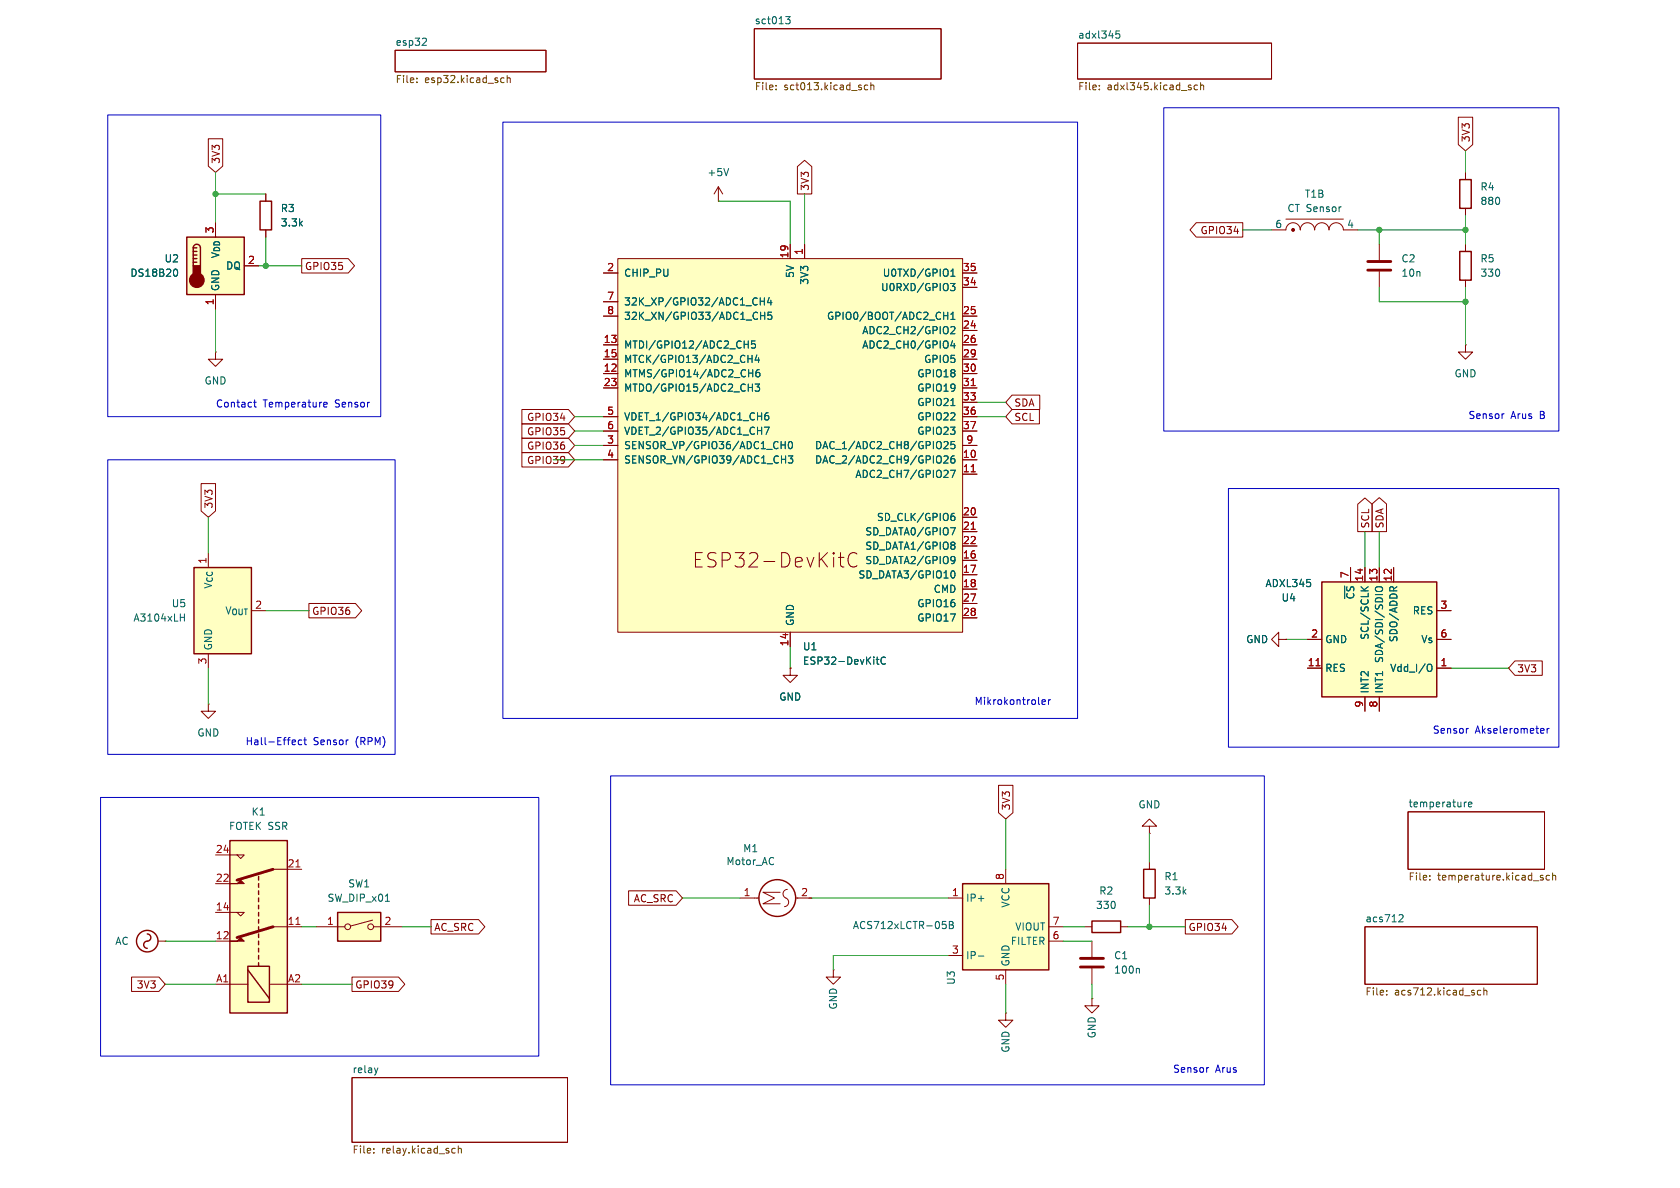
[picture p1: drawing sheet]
<svg xmlns="http://www.w3.org/2000/svg" width="297mm" height="210mm" viewBox="0 0 297 210" stroke-linecap="round" stroke-linejoin="round" font-family="sans-serif">
<path d="M69.8 8.9h26.7v3.8h-26.7zM133.3 5.1h33.1v8.9h-33.1zM190.5 7.6h34.3v6.4h-34.3zM248.9 143.5h24.1v10.2h-24.1zM241.3 163.8h30.5v10.2h-30.5zM62.2 190.5h38.1v11.4h-38.1z" fill="none" stroke="#840000" stroke-width=".18"/>
<path d="M75.2 6.7l.2 .3-.1 .3-.7 .7h.8M138.9 2.9h.8l-.4 .5 .3 .1 .1 .5-.3 .2h-.3M197.9 5.5h-.6v.6l.1-.1h.5l.1 .2-.1 .4-.2 .1-.4-.1M259.2 141.8h-.2M259.6 142.2l.6-.1-.1-.3h-.3l-.2 .2 .1 .6h.4M247.5 161.7h.4l.2 .3-.8 1h.8M66.8 188.8l-.3 .8" fill="none" stroke="#006464" stroke-width=".18"/>
<g fill="none" stroke="#725600" stroke-width=".18">
<path d="M73.7 14.5v.1M73.7 13.8v.1M88.6 14.5h.5M88.6 13.8h.5M89.7 13.9l.1-.1h.3l.1 .8M89.7 13.3v1.3M137.2 15.8v.1M137.2 15.1v.1M153.4 15.1l-.4-.1-.2 .3 .1 .5h.5M154 15.2l.1-.2 .3 .1 .1 .8M154 14.6v1.3M194.3 15.8v.1"/>
<path d="M194.3 15.1v.1M211.7 15.1l-.4-.1-.2 .3 .1 .5h.5M212.3 15.2l.1-.2 .3 .1 .1 .8M212.3 14.6v1.3M252.8 155.5v.1M252.8 154.8v.1M272.5 155.2h.3v.2l-.1 .2h-.3M272.5 154.7l.3 .1M273.9 154.8l-.3-.1-.3 .3 .2 .5h.4M274.5 154.9l.2-.2 .3 .1v.8M274.5 154.3v1.3M245.1 175.8v.1"/>
<path d="M245.1 175.1v.1M261.8 175.1h-.4l-.2 .2 .1 .5h.5M262.3 175.2l.2-.1h.3l.1 .8M262.3 174.6v1.3M66.1 203.7v.1M66.1 203.1v.1M80.1 203l.4 .1M80.5 203.8h-.4M81 203.1l.2-.1 .3 .1 .1 .7M81 202.6v1.2"/>
</g>
<path d="M33 41.9h10.2v10.2h-10.2z" fill="#ffffc2"/>
<g fill="none" stroke="#840000" stroke-width=".25">
<path d="M33 41.9h10.2v10.2h-10.2zM34.2 43.8a.64 .64 0 0 1 .6-.6 .64 .64 0 0 1 .6 .6v3.2M34.2 43.8v3.2M34.2 43.8h.6M34.2 44.5h.6M34.2 45.1h.6M34.2 45.7h.6M34.2 46.4h.6M26 165.1a.67 .67 0 0 1 .7 .8 .67 .67 0 0 1-.9 .5 .63 .63 0 0 0-.4 .7 .63 .63 0 0 0 .6 .5"/>
<circle cx="26" cy="166.4" r="1.9"/>
</g>
<g fill="#840000" stroke="#840000" stroke-width=".25">
<path d="M34.2 47h1.2v1.9h-1.2z"/>
<circle cx="34.8" cy="49.5" r="1.27"/>
</g>
<path d="M38.1 52.1v2.5M43.2 47h2.5M38.1 62.2v1.3h1.3l-1.3 1.3-1.3-1.3h1.3M38.1 62.2h.1M27.9 166.4h1.3M29.2 166.4h.1" fill="none" stroke="#840000" stroke-width=".18"/>
<path d="M31 47.6a.68 .68 0 0 1 .4 .6 .68 .68 0 0 1-.4 .6" fill="none" stroke="#006464" stroke-width=".18"/>
<path d="M59.7 161.3h7.6v5.1h-7.6z" fill="#ffffc2"/>
<g fill="none" stroke="#840000" stroke-width=".18">
<path d="M227.3 38.7h10.2M224.8 40.6h2.5a1.27 1.27 0 0 1 1.3-1.2 1.27 1.27 0 0 1 1.3 1.2 1.27 1.27 0 0 1 1.2-1.2 1.27 1.27 0 0 1 1.3 1.2 1.27 1.27 0 0 1 1.3-1.2 1.27 1.27 0 0 1 1.2 1.2 1.27 1.27 0 0 1 1.3-1.2 1.27 1.27 0 0 1 1.3 1.2h2.5M139.7 118.1v1.3h1.3l-1.3 1.3-1.3-1.3h1.3M139.7 118.1h.1M130.8 158.8h3.4M137.9 157.7h-3l2 1.1-2 1h3M139.2 157.2a.84 .84 0 0 0-.8 .8 .84 .84 0 0 0 .8 .9 .79 .79 0 0 1 .2 .8 .79 .79 0 0 1-.7 .6M140.7 158.8h2.8M55.9 163.8h5.1M65.9 162.7l-3.9 1M66 163.8h5.1"/>
<circle cx="61.5" cy="163.8" r=".51"/>
<circle cx="65.5" cy="163.8" r=".51"/>
</g>
<g fill="none" stroke="#840000" stroke-width=".25">
<path d="M59.7 161.3h7.6v5.1h-7.6z"/>
<circle cx="137.4" cy="158.7" r="3.3"/>
</g>
<path d="M68.1 159.3h.8" fill="none" stroke="#006464" stroke-width=".18"/>
<circle cx="228.6" cy="40.6" r=".25" fill="#840000" stroke="#840000" stroke-width=".18"/>
<path d="M233.7 102.9h20.3v20.3h-20.3z" fill="#ffffc2"/>
<path d="M233.7 102.9h20.3v20.3h-20.3z" fill="none" stroke="#840000" stroke-width=".25"/>
<g fill="none" stroke="#840000" stroke-width=".18">
<path d="M226.1 113v-1.2l-1.3 1.2 1.3 1.3v-1.3h1.2M227.3 113h.1M231.1 113h2.6M231.1 118.1h2.6M238.8 100.3v2.6M241.3 100.3v2.6M243.8 100.3v2.6M246.4 100.3v2.6M254 108h2.5M254 113h2.5M254 118.1h2.5M241.3 123.2v2.5"/>
<path d="M243.8 123.2v2.5"/>
</g>
<path d="M240.6 103.7l.7 .7M241.9 103.7l-.7 .6M243.2 103.9a.81 .81 0 0 1 1.2 .1 .43 .43 0 0 1-.4 .6h-.4a.42 .42 0 0 1-.4-.3 .42 .42 0 0 1 0-.4zM245.8 103.8h.4M247 103.7l-.6 .4M252.6 117.4a.43 .43 0 0 1 .5 .4v.5a.43 .43 0 0 1-.5 .4" fill="none" stroke="#006464" stroke-width=".18"/>
<path d="M232.7 117.7h.7" fill="none" stroke="#a90000" stroke-width=".18"/>
<path d="M40.6 148.6h10.2v30.5h-10.2z" fill="#ffffc2"/>
<g fill="none" stroke="#840000" stroke-width=".25">
<path d="M40.6 148.6h10.2v30.5h-10.2zM45.7 154.9v.7M45.7 156.2v.6M45.7 157.5v.6M45.7 158.8v.6M43.8 170.8h3.8v6.4h-3.8zM43.8 171.5l3.8 5M45.7 160v.7M45.7 161.3v.6M45.7 162.6v.6M45.7 163.8v.7M45.7 165.1v.6"/>
<path d="M45.7 166.4v.6M45.7 167.6v.7M45.7 168.9v.6M45.7 170.2v.6"/>
</g>
<path d="M243.8 43.2v2.8M243.8 48v2.8M259.1 61v1.2h1.2l-1.2 1.3-1.3-1.3h1.3M259.1 61h.1M38.1 151.1h5.1l-.7 .7-.6-.7M38.1 156.2h2.5M48.3 153.7h5M38.1 161.3h5.1l-.7 .6-.6-.6M38.1 174h5.7M38.1 166.4h2.5M47.6 174h3.2M48.3 163.8h5" fill="none" stroke="#840000" stroke-width=".18"/>
<g fill="#840000" stroke="#840000" stroke-width=".18">
<path d="M40.6 166.4h1.3l.6-.7 .7 .7z"/>
<path d="M40.6 156.2h1.3l.6-.6 .7 .6z"/>
</g>
<path d="M241.8 46.2h4.1M241.8 47.8h4.1M48.3 153.7l-6.4 1.9M48.3 163.8l-6.4 1.9" fill="none" stroke="#840000" stroke-width=".51"/>
<path d="M52.3 153.3h.7M52.3 163.4h.7" fill="none" stroke="#a90000" stroke-width=".18"/>
<path d="M170.2 156.2h15.2v15.3h-15.2z" fill="#ffffc2"/>
<path d="M170.2 156.2h15.2v15.3h-15.2z" fill="none" stroke="#840000" stroke-width=".25"/>
<path d="M167.6 158.8h2.6M177.8 153.7v2.5M167.6 168.9h2.6M177.8 171.5v2.5M185.4 163.8h2.6M185.4 166.4h2.6" fill="none" stroke="#840000" stroke-width=".18"/>
<path d="M166.6 162.9h.6M167 163.4l.3 .2v.3l-.3 .3M167.8 162.9h.5l.2 .2-.2 .4 .2 .1 .1 .3-.3 .3h-.5zM167.8 163.5h.5M173 169h.9" fill="none" stroke="#006464" stroke-width=".18"/>
<path d="M109.2 45.7h61v66.1h-61z" fill="#ffffc2"/>
<g fill="none" stroke="#840000" stroke-width=".18">
<path d="M47 34.3v1.3M127 35.6h.1M127 33l-.8 1.3M127 33l.8 1.3M127 33v2.6M47 40.6v1.3M106.7 48.3h2.5M106.7 53.3h2.5M106.7 55.9h2.5M109.2 45.7h61v66.1h-61zM139.7 43.2v2.5M142.2 43.2v2.5"/>
<path d="M170.2 48.3h2.5M170.2 55.9h2.5M170.2 50.8h2.5M170.2 58.4h2.5M106.7 61h2.5M106.7 63.5h2.5M106.7 66h2.5M106.7 68.6h2.5M106.7 73.7h2.5M106.7 76.2h2.5M106.7 78.7h2.5M170.2 61h2.5"/>
<path d="M170.2 63.5h2.5M170.2 66h2.5M170.2 68.6h2.5M170.2 73.7h2.5M170.2 76.2h2.5M170.2 78.7h2.5M170.2 71.1h2.5M106.7 81.3h2.5M148.2 98.5h1M148.6 99.9l.1 .2 .5 .1M151.5 97.9a.95 .95 0 0 0-1.1-.1 .95 .95 0 0 0-.5 1 1.08 1.08 0 0 0 .3 1.1 1.08 1.08 0 0 0 1.2 .2l.1-.1M170.2 81.3h2.5"/>
<path d="M170.2 83.8h2.5M170.2 91.4h2.5M170.2 94h2.5M170.2 96.5h2.5M170.2 99.1h2.5M139.7 111.8v2.5M170.2 101.6h2.5M170.2 104.1h2.5M170.2 106.7h2.5M170.2 109.2h2.5M36.8 124.5v1.2h1.3l-1.3 1.3-1.2-1.3h1.2M36.8 124.5h.1"/>
<path d="M203.2 146.1h1.3l-1.3-1.3-1.3 1.3h1.3v1.2M203.2 147.3h.1M203.2 152.4v1.3M203.2 158.8v1.2M147.3 171.5v1.2h1.3l-1.3 1.3-1.3-1.3h1.3M147.3 171.5h.1M177.8 179.1v1.2h1.3l-1.3 1.3-1.3-1.3h1.3M177.8 179.1h.1M191.8 163.8h1.2M193 176.5v1.3h1.3l-1.3 1.3-1.2-1.3h1.2M193 176.5h.1M193 166.4v2.8"/>
<path d="M193 171.2v2.8M198.1 163.8h1.3"/>
</g>
<g fill="none" stroke="#006464" stroke-width=".18">
<path d="M128.8 29.8l-.4 1.3M134.4 52.6v1.3M134.4 53.3h.7M134.5 55.2v1.3M134.5 55.8h.7M135.1 52.6v1.3M135.2 55.2v1.3M136 52.6l-.3 .9h.8M136.3 53.1v.8M136.4 55.2h-.6l-.1 .6 .2-.1h.4l.2 .2-.1 .4-.2 .2-.5-.2M166.8 55.8h.8M167.6 55.2v1.3"/>
<path d="M168 50.1h.8l-.4 .5 .4 .1v.6l-.2 .1-.5-.1M168.1 56.5h.7M168.1 48.8h.7M168.1 47.9l.4-.3v1.2M168.1 55.6l.4-.4v1.3M168.1 57.9l.5-.2 .2 .4-.8 .9h.8M131.6 60.9h.7M132.2 63.4h.8M132.3 60.3v1.2M132.3 68.5h.7M132.3 66h.8M133 62.8v1.3"/>
<path d="M133 67.9v1.3M133.1 65.3v1.3M133.5 60.3h-.6l-.1 .6 .2-.1h.4l.2 .2-.1 .4-.2 .1-.5-.1M133.5 67.9h.8l-.4 .5 .3 .1v.5l-.2 .2-.5-.2M133.8 62.7l-.3 1h.8M133.9 73.6h.7M133.9 76.1h.7M134.1 63.2v.9M134.2 65.3l-.3 .1a.86 .86 0 0 0 0 1.2l.4-.1v-.4l-.2-.3-.4 .1-.1 .2M134.6 73v1.2M134.6 75.5v1.3M135.1 75.5h.9l-.6 1.3"/>
<path d="M135.8 73h-.4a.86 .86 0 0 0 0 1.2l.5-.1v-.4l-.2-.2h-.3l-.2 .2M138.1 78.7h.7M138.8 78v1.3M139.5 78.2l.2-.2a.68 .68 0 0 1 .4 .7 .68 .68 0 0 1-.4 .6l-.2-.1-.1-.4zM166.9 78.2l.5-.2 .2 .4-.8 .9h.8M168.1 71.7h.7M168.4 60.2l-.3 .9h.8M168.7 60.7v.8M168.8 78h-.6l-.1 .7 .2-.2 .4 .1 .1 .2v.4l-.2 .1-.5-.1M138.2 81.2h.7M138.9 80.6v1.3M139.4 80.6h.8l-.5 .5 .4 .1v.5l-.2 .2-.5-.2"/>
<path d="M166.9 80.7l.5-.1 .2 .4-.8 .9h.8M168 83.1h.9l-.6 1.3M168 93.3h.9l-.6 1.3M168.2 91.3l.4-.1 .2 .3-.1 .5h-.5M168.3 95.8h.3l.2 .3-.2 .3M168.3 98.4l.5 .1a.84 .84 0 0 1-.3 1.1M168.3 96.4h.3M168.6 96.4l.2 .2v.3l-.1 .1-.4 .1M168.7 80.6l-.4 .1a.86 .86 0 0 0 0 1.2l.5-.2v-.4l-.2-.2h-.4l-.1 .2M168.7 90.7l-.4 .1-.1 .3M168.8 98.9l-.2 .3h-.3M154.9 116.6h.5"/>
<path d="M155.1 116.1v1.1l.3 .2M156.5 116.3a.6 .6 0 0 0-.8 .4 .6 .6 0 0 0 .6 .7l.2-.1M168.2 101l.2-.1a.68 .68 0 0 1 .4 .6 .68 .68 0 0 1-.4 .7l-.2-.1M201.3 171.2l.1 .2v.6"/>
</g>
<path d="M171.7 68.2h.7M171.7 83.4h.7M171.7 93.6h.7" fill="none" stroke="#a90000" stroke-width=".18"/>
<path d="M191 169.4h4.1M191 170.9h4.1" fill="none" stroke="#840000" stroke-width=".51"/>
<path d="M46 35.6h2v5h-2zM202.2 153.7h2v5.1h-2zM193 162.8h5.1v2h-5.1z" fill="none" stroke="#840000" stroke-width=".25"/>
<path d="M34.3 100.3h10.1v15.3h-10.1z" fill="#ffffc2"/>
<path d="M258.1 31.8h2v5h-2zM258.1 44.5h2v5h-2zM34.3 100.3h10.1v15.3h-10.1z" fill="none" stroke="#840000" stroke-width=".25"/>
<g fill="none" stroke="#840000" stroke-width=".18">
<path d="M36.8 24.5h2.6v4.9l-1.3 1.1-1.3-1.1zM47 34.3v1.3M141 29.4l1.2-1.1 1.3 1.1v4.9h-2.5zM211.5 39.4h8.2v2.5h-8.2l-1.1-1.3zM257.8 20.7h2.6v4.9l-1.3 1.1-1.3-1.1zM259.1 30.5v1.3M259.1 36.8v1.3M38.1 52.1v2.5M43.2 47h2.5M47 40.6v1.3M53.3 45.7h8.3l1.1 1.3-1.1 1.3h-8.3zM106.7 48.3h2.5"/>
<path d="M106.7 53.3h2.5M106.7 55.9h2.5M139.7 43.2v2.5M142.2 43.2v2.5M170.2 48.3h2.5M170.2 55.9h2.5M170.2 50.8h2.5M170.2 58.4h2.5M259.1 43.2v1.3M259.1 49.5v1.3M92.3 72.4h8.2l1.1 1.3-1.1 1.2h-8.2zM92.3 77.5h8.2l1.1 1.2-1.1 1.3h-8.2z"/>
<path d="M92.3 74.9h8.2l1.1 1.3-1.1 1.3h-8.2zM106.7 61h2.5M106.7 63.5h2.5M106.7 66h2.5M106.7 68.6h2.5M106.7 73.7h2.5M106.7 76.2h2.5M106.7 78.7h2.5M170.2 61h2.5M170.2 63.5h2.5M170.2 66h2.5M170.2 68.6h2.5"/>
<path d="M170.2 73.7h2.5M170.2 76.2h2.5M170.2 78.7h2.5M170.2 71.1h2.5M178.9 72.4h4.9v2.5h-4.9l-1.1-1.2zM178.9 69.8h4.9v2.6h-4.9l-1.1-1.3zM35.6 85.5h2.5v4.8l-1.3 1.1-1.2-1.1zM92.3 80h8.2l1.1 1.3-1.1 1.3h-8.2zM106.7 81.3h2.5M170.2 81.3h2.5M170.2 83.8h2.5M170.2 91.4h2.5"/>
<path d="M170.2 94h2.5M170.2 96.5h2.5M170.2 99.1h2.5M240 89.1l1.3-1.1 1.3 1.1v4.9h-2.6zM242.6 89.1l1.2-1.1 1.3 1.1v4.9h-2.5zM36.8 115.6v2.5M54.6 106.7h8.2l1.1 1.3-1.1 1.2h-8.2zM139.7 118.1h.1M139.7 111.8v2.5M170.2 101.6h2.5M170.2 104.1h2.5M170.2 106.7h2.5"/>
<path d="M170.2 109.2h2.5M227.3 113h.1M231.1 113h2.6M231.1 118.1h2.6M238.8 100.3v2.6M241.3 100.3v2.6M243.8 100.3v2.6M246.4 100.3v2.6M254 108h2.5M254 113h2.5M254 118.1h2.5M267.8 116.8h4.9v2.6h-4.9l-1.1-1.3z"/>
<path d="M176.5 138.8h2.6v4.9l-1.3 1.1-1.3-1.1zM241.3 123.2v2.5M243.8 123.2v2.5M111.1 157.5h8.4l1.1 1.3-1.1 1.2h-8.4zM23.3 172.7h4.8l1.1 1.3-1.1 1.3h-4.8zM62.2 172.7h8.3l1.1 1.3-1.1 1.3h-8.3zM76.2 162.6h8.4l1.1 1.2-1.1 1.3h-8.4zM209.5 162.6h8.3l1.1 1.2-1.1 1.3h-8.3z"/>
</g>
<g fill="none" stroke="#006464" stroke-width=".18">
<path d="M31 47.6a.68 .68 0 0 1 .4 .6 .68 .68 0 0 1-.4 .6M134.4 52.6v1.3M134.4 53.3h.7M134.5 55.2v1.3M134.5 55.8h.7M135.1 52.6v1.3M135.2 55.2v1.3M136 52.6l-.3 .9h.8M136.3 53.1v.8M136.4 55.2h-.6l-.1 .6 .2-.1h.4l.2 .2-.1 .4-.2 .2-.5-.2M166.8 55.8h.8M167.6 55.2v1.3"/>
<path d="M168 50.1h.8l-.4 .5 .4 .1v.6l-.2 .1-.5-.1M168.1 48.8h.7M168.1 56.5h.7M168.1 47.9l.4-.3v1.2M168.1 55.6l.4-.4v1.3M168.1 57.9l.5-.2 .2 .4-.8 .9h.8M131.6 60.9h.7M132.2 63.4h.8M132.3 60.3v1.2M132.3 68.5h.7M132.3 66h.8M133 62.8v1.3"/>
<path d="M133 67.9v1.3M133.1 65.3v1.3M133.5 60.3h-.6l-.1 .6 .2-.1h.4l.2 .2-.1 .4-.2 .1-.5-.1M133.5 67.9h.8l-.4 .5 .3 .1v.5l-.2 .2-.5-.2M133.8 62.7l-.3 1h.8M133.9 73.6h.7M133.9 76.1h.7M134.1 63.2v.9M134.2 65.3l-.3 .1a.86 .86 0 0 0 0 1.2l.4-.1v-.4l-.2-.3-.4 .1-.1 .2M134.6 73v1.2M134.6 75.5v1.3M135.1 75.5h.9l-.6 1.3"/>
<path d="M135.8 73h-.4a.86 .86 0 0 0 0 1.2l.5-.1v-.4l-.2-.2h-.3l-.2 .2M138.1 78.7h.7M138.8 78v1.3M139.5 78.2l.2-.2a.68 .68 0 0 1 .4 .7 .68 .68 0 0 1-.4 .6l-.2-.1-.1-.4zM166.9 78.2l.5-.2 .2 .4-.8 .9h.8M168.1 71.7h.7M168.4 60.2l-.3 .9h.8M168.7 60.7v.8M168.8 78h-.6l-.1 .7 .2-.2 .4 .1 .1 .2v.4l-.2 .1-.5-.1M138.2 81.2h.7M138.9 80.6v1.3M139.4 80.6h.8l-.5 .5 .4 .1v.5l-.2 .2-.5-.2"/>
<path d="M166.9 80.7l.5-.1 .2 .4-.8 .9h.8M168 83.1h.9l-.6 1.3M168 93.3h.9l-.6 1.3M168.2 91.3l.4-.1 .2 .3-.1 .5h-.5M168.3 95.8h.3l.2 .3-.2 .3M168.3 98.4l.5 .1a.84 .84 0 0 1-.3 1.1M168.3 96.4h.3M168.6 96.4l.2 .2v.3l-.1 .1-.4 .1M168.7 80.6l-.4 .1a.86 .86 0 0 0 0 1.2l.5-.2v-.4l-.2-.2h-.4l-.1 .2M168.7 90.7l-.4 .1-.1 .3M168.8 98.9l-.2 .3h-.3M31.9 109.1h.7"/>
<path d="M32.6 108.5v1.3M154.9 116.6h.5M155.1 116.1v1.1l.3 .2M156.5 116.3a.6 .6 0 0 0-.8 .4 .6 .6 0 0 0 .6 .7l.2-.1M168.2 101l.2-.1a.68 .68 0 0 1 .4 .6 .68 .68 0 0 1-.4 .7l-.2-.1M240.6 103.7l.7 .7M241.9 103.7l-.7 .6M243.2 103.9a.81 .81 0 0 1 1.2 .1 .43 .43 0 0 1-.4 .6h-.4a.42 .42 0 0 1-.4-.3 .42 .42 0 0 1 0-.4zM245.8 103.8h.4M247 103.7l-.6 .4M252.6 117.4a.43 .43 0 0 1 .5 .4v.5a.43 .43 0 0 1-.5 .4"/>
</g>
<g fill="none" stroke="#009600" stroke-width=".18">
<path d="M38.1 30.5v8.9M38.1 34.3h8.9M127 35.6h12.7v7.6M142.2 34.3v8.9M259.1 26.7v3.8M259.1 38.1v5.1M38.1 54.6v7.6M45.7 47h7.6M47 41.9v5.1M219.7 40.6h5.1M240 40.6h19.1M243.8 40.6v2.6"/>
<path d="M243.8 50.8v2.5h15.3M259.1 50.8v10.2M101.6 73.7h5.1M101.6 78.7h5.1M101.6 76.2h5.1M172.7 71.1h5.1M172.7 73.7h5.1M36.8 91.4v6.4M97.8 81.3h8.9M241.3 94v6.3M243.8 94v6.3M36.8 118.1v6.4"/>
<path d="M47 108h7.6M139.7 114.3v3.8M227.3 113h3.8M256.5 118.1h10.2M120.6 158.8h10.2M143.5 158.8h24.1M177.8 144.8v8.9M203.2 147.3v5.1M29.2 166.4h8.9M29.2 174h8.9M53.3 163.8h2.6M53.3 174h8.9"/>
<path d="M71.1 163.8h5.1M167.6 168.9h-20.3v2.6M177.8 174v5.1M188 163.8h3.8M188 166.4h5M193 174v2.5M199.4 163.8h10.1M203.2 160v3.8"/>
</g>
<g fill="none" stroke="#0000c2" stroke-width=".18">
<path d="M205.7 19.1h69.9v57.1h-69.9zM19 20.3h48.3v53.4h-48.3zM88.9 21.6h101.6v105.4h-101.6zM44.8 71.1h.5M45 70.7v1.1l.3 .2M57.2 71.5l.6-.1v-.2l-.4-.1-.2 .2 .1 .6h.5M265.9 73.1l-.2 .1M19 81.3h50.8v52.1h-50.8zM217.2 86.4h58.4v45.7h-58.4zM51.8 130.8l.4 .1 .1 .2-.7 .1M52.2 131.6h-.4M53.3 130.9l-.3-.1-.3 .2 .2 .6h.4"/>
<path d="M53.7 130.8h.5M53.9 130.4v1.1l.3 .1M107.9 137.2h115.6v54.6h-115.6zM184.2 124.1l.6-.1v-.3h-.4l-.2 .2 .1 .6h.5M185.4 123.7v.8M185.7 123.7l-.3 .2M259.6 128.8h-.2M272.8 128.8l.2 .3-.6 .1M272.9 129.6h-.1M273.5 128.8v.8M273.9 128.8l-.4 .2M17.8 141h77.4v45.7h-77.4z"/>
<path d="M213.7 188.7l-.3 .1"/>
</g>
<path d="M171.7 68.2h.7M171.7 83.4h.7M171.7 93.6h.7M232.7 117.7h.7" fill="none" stroke="#a90000" stroke-width=".18"/>
<g fill="#009600" stroke="#009600" stroke-width=".18">
<circle cx="47" cy="47" r=".46"/>
<circle cx="38.1" cy="34.3" r=".46"/>
<circle cx="259.1" cy="40.6" r=".46"/>
<circle cx="259.1" cy="53.3" r=".46"/>
<circle cx="243.8" cy="40.6" r=".46"/>
<circle cx="203.2" cy="163.8" r=".46"/>
</g>
<text font-size="3.5" fill="#840000" x="122.4" y="100.6">ESP32-DevKitC</text>
<g font-size="1.8" fill="#006464">
<text x="133.3" y="4.4">sct013</text>
<text x="69.8" y="8.2">esp32</text>
<text x="190.5" y="6.9">adxl345</text>
<text x="125" y="31.3">+5V</text>
<text x="230.6" y="35.2">T1B</text>
<text x="261.6" y="33.9">R4</text>
<text x="49.5" y="37.7">R3</text>
<text x="49.5" y="40.2">3.3k</text>
<text x="225.4" y="40.4">6</text>
<text x="227.5" y="37.7">CT Sensor</text>
<text x="238.1" y="40.4">4</text>
<text x="261.6" y="36.4">880</text>
<text x="29" y="46.6">U2</text>
<text x="39" y="45.8" transform="rotate(-90 39 45.8)">V_{DD}</text>
<text x="39.9" y="47.9">DQ</text>
<text x="247.7" y="46.6">C2</text>
<text x="261.6" y="46.6">R5</text>
<text x="22.9" y="49.1">DS18B20</text>
<text x="39" y="51.6" transform="rotate(-90 39 51.6)">GND</text>
<text x="110.2" y="49.1">CHIP_PU</text>
<text x="140.6" y="49.2" transform="rotate(-90 140.6 49.2)">5V</text>
<text x="143.1" y="50.4" transform="rotate(-90 143.1 50.4)">3V3</text>
<text x="155.7" y="51.7">U0RXD/GPIO3</text>
<text x="156" y="49.1">U0TXD/GPIO1</text>
<text x="247.7" y="49.1">10n</text>
<text x="261.6" y="49.1">330</text>
<text x="110.2" y="54.2">32K_XP/GPIO32/ADC1_CH4</text>
<text x="110.2" y="56.7">32K_XN/GPIO33/ADC1_CH5</text>
<text x="146.1" y="56.7">GPIO0/BOOT/ADC2_CH1</text>
<text x="152.3" y="59.3">ADC2_CH2/GPIO2</text>
<text x="110.2" y="61.8">MTDI/GPIO12/ADC2_CH5</text>
<text x="110.2" y="64.4">MTCK/GPIO13/ADC2_CH4</text>
<text x="152.3" y="61.8">ADC2_CH0/GPIO4</text>
<text x="163.3" y="64.4">GPIO5</text>
<text x="36.1" y="68.2">GND</text>
<text x="110.2" y="66.9">MTMS/GPIO14/ADC2_CH6</text>
<text x="110.2" y="69.4">MTDO/GPIO15/ADC2_CH3</text>
<text x="162.1" y="66.9">GPIO18</text>
<text x="162.1" y="69.4">GPIO19</text>
<text x="162.1" y="72">GPIO21</text>
<text x="257" y="66.9">GND</text>
<text x="110.2" y="74.5">VDET_1/GPIO34/ADC1_CH6</text>
<text x="110.2" y="77.1">VDET_2/GPIO35/ADC1_CH7</text>
<text x="162.1" y="74.5">GPIO22</text>
<text x="162.1" y="77.1">GPIO23</text>
<text x="110.2" y="79.6">SENSOR_VP/GPIO36/ADC1_CH0</text>
<text x="110.2" y="82.1">SENSOR_VN/GPIO39/ADC1_CH3</text>
<text x="144" y="79.6">DAC_1/ADC2_CH8/GPIO25</text>
<text x="144" y="82.1">DAC_2/ADC2_CH9/GPIO26</text>
<text x="151.1" y="84.7">ADC2_CH7/GPIO27</text>
<text x="152.9" y="94.8">SD_DATA0/GPIO7</text>
<text x="154.9" y="92.3">SD_CLK/GPIO6</text>
<text x="152.9" y="97.4">SD_DATA1/GPIO8</text>
<text x="152.9" y="99.9">SD_DATA2/GPIO9</text>
<text x="30.3" y="107.5">U5</text>
<text x="37.7" y="104.2" transform="rotate(-90 37.7 104.2)">V_{CC}</text>
<text x="151.7" y="102.5">SD_DATA3/GPIO10</text>
<text x="162.1" y="107.5">GPIO16</text>
<text x="165" y="105">CMD</text>
<text x="223.6" y="104">ADXL345</text>
<text x="226.5" y="106.5">U4</text>
<text x="239.6" y="106.1" transform="rotate(-90 239.6 106.1)">~{CS}</text>
<text x="23.5" y="110.1">A3104xLH</text>
<text x="39.7" y="108.8">V_{OUT}</text>
<text x="140.6" y="110.7" transform="rotate(-90 140.6 110.7)">GND</text>
<text x="162.1" y="110.1">GPIO17</text>
<text x="220.2" y="113.9">GND</text>
<text x="234.2" y="113.9">GND</text>
<text x="242.2" y="113.2" transform="rotate(-90 242.2 113.2)">SCL/SCLK</text>
<text x="247.2" y="113.6" transform="rotate(-90 247.2 113.6)">SDO/ADDR</text>
<text x="249.7" y="108.8">RES</text>
<text x="251.2" y="113.9">Vs</text>
<text x="37.7" y="115.1" transform="rotate(-90 37.7 115.1)">GND</text>
<text x="141.9" y="115.2">U1</text>
<text x="141.9" y="117.7">ESP32-DevKitC</text>
<text x="234.2" y="119">RES</text>
<text x="244.7" y="117.3" transform="rotate(-90 244.7 117.3)">SDA/SDI/SDIO</text>
<text x="245.7" y="119">Vdd_I/O</text>
<text x="137.7" y="124.1">GND</text>
<text x="242.2" y="122.7" transform="rotate(-90 242.2 122.7)">INT2</text>
<text x="244.7" y="122.7" transform="rotate(-90 244.7 122.7)">INT1</text>
<text x="34.8" y="130.4">GND</text>
<text x="201.2" y="143.1">GND</text>
<text x="248.9" y="142.8">temperature</text>
<text x="40.4" y="146.9">FOTEK SSR</text>
<text x="44.4" y="144.4">K1</text>
<text x="128.3" y="153.1">Motor_AC</text>
<text x="131.3" y="150.9">M1</text>
<text x="205.7" y="155.8">R1</text>
<text x="57.8" y="159.6">SW_DIP_x01</text>
<text x="61.5" y="157.1">SW1</text>
<text x="170.7" y="159.6">IP+</text>
<text x="178.7" y="160.5" transform="rotate(-90 178.7 160.5)">VCC</text>
<text x="193.7" y="160.9">330</text>
<text x="194.2" y="158.3">R2</text>
<text x="205.7" y="158.3">3.3k</text>
<text x="20.3" y="167.2">AC</text>
<text x="150.7" y="164.4">ACS712xLCTR-05B</text>
<text x="178.6" y="167.2">FILTER</text>
<text x="179.4" y="164.7">VIOUT</text>
<text x="241.3" y="163.1">acs712</text>
<text x="170.7" y="169.8">IP-</text>
<text x="178.7" y="170.9" transform="rotate(-90 178.7 170.9)">GND</text>
<text x="196.9" y="169.8">C1</text>
<text x="196.9" y="172.3">100n</text>
<text x="148.2" y="178.6" transform="rotate(-90 148.2 178.6)">GND</text>
<text x="169" y="174.2" transform="rotate(-90 169 174.2)">U3</text>
<text x="193.9" y="183.6" transform="rotate(-90 193.9 183.6)">GND</text>
<text x="62.2" y="189.8">relay</text>
<text x="178.7" y="186.2" transform="rotate(-90 178.7 186.2)">GND</text>
</g>
<g font-size="1.8" fill="#725600">
<text x="69.8" y="15">File:</text>
<text x="75.1" y="15">esp32.kicad_sch</text>
<text x="133.3" y="16.3">File:</text>
<text x="138.6" y="16.3">sct013.kicad_sch</text>
<text x="190.5" y="16.3">File:</text>
<text x="195.7" y="16.3">adxl345.kicad_sch</text>
<text x="248.9" y="156">File:</text>
<text x="254.1" y="156">temperature.kicad_sch</text>
<text x="241.3" y="176.3">File:</text>
<text x="246.5" y="176.3">acs712.kicad_sch</text>
<text x="62.2" y="204.2">File:</text>
<text x="67.5" y="204.2">relay.kicad_sch</text>
</g>
<g font-size="1.8" fill="#840000">
<text x="39.1" y="29.1" transform="rotate(-90 39.1 29.1)">3V3</text>
<text x="260" y="25.2" transform="rotate(-90 260 25.2)">3V3</text>
<text x="143.2" y="33.8" transform="rotate(-90 143.2 33.8)">3V3</text>
<text x="212.1" y="41.6">GPIO34</text>
<text x="53.8" y="47.9">GPIO35</text>
<text x="93.1" y="74.6">GPIO34</text>
<text x="93.1" y="77.2">GPIO35</text>
<text x="179.2" y="74.6">SCL</text>
<text x="179.2" y="72.1">SDA</text>
<text x="93.1" y="79.7">GPIO36</text>
<text x="93.1" y="82.2">GPIO39</text>
<text x="37.8" y="90" transform="rotate(-90 37.8 90)">3V3</text>
<text x="242.3" y="93.5" transform="rotate(-90 242.3 93.5)">SCL</text>
<text x="244.8" y="93.5" transform="rotate(-90 244.8 93.5)">SDA</text>
<text x="55.1" y="108.9">GPIO36</text>
<text x="268.1" y="119.1">3V3</text>
<text x="178.8" y="143.4" transform="rotate(-90 178.8 143.4)">3V3</text>
<text x="111.9" y="159.7">AC_SRC</text>
<text x="76.7" y="164.8">AC_SRC</text>
<text x="210" y="164.8">GPIO34</text>
<text x="24.1" y="174.9">3V3</text>
<text x="62.7" y="174.9">GPIO39</text>
</g>
<g font-size="1.8" fill="#a90000">
<text x="37.8" y="41.3" transform="rotate(-90 37.8 41.3)">3</text>
<text x="43.7" y="46.7">2</text>
<text x="139.4" y="45.8" transform="rotate(-90 139.4 45.8)">19</text>
<text x="142" y="45.2" transform="rotate(-90 142 45.2)">1</text>
<text x="107.2" y="48">2</text>
<text x="107.2" y="53.1">7</text>
<text x="170.1" y="48">35</text>
<text x="170.1" y="50.5">34</text>
<text x="37.8" y="54" transform="rotate(-90 37.8 54)">1</text>
<text x="107.2" y="55.6">8</text>
<text x="170.1" y="55.6">25</text>
<text x="170.1" y="58.2">24</text>
<text x="106.6" y="60.7">13</text>
<text x="106.6" y="63.2">15</text>
<text x="106.6" y="65.8">12</text>
<text x="170.1" y="60.7">26</text>
<text x="170.1" y="63.2">29</text>
<text x="170.1" y="65.8">30</text>
<text x="106.6" y="68.3">23</text>
<text x="170.1" y="68.3">31</text>
<text x="170.1" y="70.9">33</text>
<text x="107.2" y="73.4">5</text>
<text x="107.2" y="75.9">6</text>
<text x="170.1" y="73.4">36</text>
<text x="170.1" y="75.9">37</text>
<text x="107.2" y="78.5">3</text>
<text x="107.2" y="81">4</text>
<text x="170.1" y="81">10</text>
<text x="170.1" y="83.6">11</text>
<text x="170.7" y="78.5">9</text>
<text x="170.1" y="91.2">20</text>
<text x="170.1" y="93.7">21</text>
<text x="36.6" y="99.8" transform="rotate(-90 36.6 99.8)">1</text>
<text x="170.1" y="96.3">22</text>
<text x="170.1" y="98.8">16</text>
<text x="170.1" y="101.3">17</text>
<text x="45" y="107.7">2</text>
<text x="170.1" y="103.9">18</text>
<text x="170.1" y="106.4">27</text>
<text x="238.5" y="102.3" transform="rotate(-90 238.5 102.3)">7</text>
<text x="241" y="102.9" transform="rotate(-90 241 102.9)">14</text>
<text x="243.6" y="102.9" transform="rotate(-90 243.6 102.9)">13</text>
<text x="246.1" y="102.9" transform="rotate(-90 246.1 102.9)">12</text>
<text x="254.6" y="107.7">3</text>
<text x="170.1" y="109">28</text>
<text x="231.7" y="112.8">2</text>
<text x="254.6" y="112.8">6</text>
<text x="36.6" y="117.5" transform="rotate(-90 36.6 117.5)">3</text>
<text x="139.4" y="114.3" transform="rotate(-90 139.4 114.3)">14</text>
<text x="231.1" y="117.9">11</text>
<text x="254.6" y="117.9">1</text>
<text x="241" y="125.2" transform="rotate(-90 241 125.2)">9</text>
<text x="243.6" y="125.2" transform="rotate(-90 243.6 125.2)">8</text>
<text x="38.1" y="156">22</text>
<text x="38.1" y="150.9">24</text>
<text x="50.8" y="153.4">21</text>
<text x="177.5" y="155.6" transform="rotate(-90 177.5 155.6)">8</text>
<text x="38.1" y="161">14</text>
<text x="131.4" y="158.5">1</text>
<text x="141.5" y="158.5">2</text>
<text x="168.2" y="158.5">1</text>
<text x="38.1" y="166.1">12</text>
<text x="50.8" y="163.6">11</text>
<text x="57.7" y="163.6">1</text>
<text x="67.9" y="163.6">2</text>
<text x="186" y="163.6">7</text>
<text x="186" y="166.1">6</text>
<text x="38.1" y="173.7">A1</text>
<text x="50.8" y="173.7">A2</text>
<text x="168.2" y="168.7">3</text>
<text x="177.5" y="173.4" transform="rotate(-90 177.5 173.4)">5</text>
</g>
<g font-size="1.8" fill="#0000c2">
<text x="38.1" y="72.2">Contact</text>
<text x="46.5" y="72.2">Temperature</text>
<text x="59.3" y="72.2">Sensor</text>
<text x="259.5" y="74.3">Sensor</text>
<text x="267.1" y="74.3">Arus</text>
<text x="272.3" y="74.3">B</text>
<text x="172.2" y="124.8">Mikrokontroler</text>
<text x="43.3" y="131.9">Hall-Effect</text>
<text x="55.4" y="131.9">Sensor</text>
<text x="63" y="131.9">(RPM)</text>
<text x="253.2" y="129.9">Sensor</text>
<text x="260.8" y="129.9">Akselerometer</text>
<text x="207.3" y="189.8">Sensor</text>
<text x="214.9" y="189.8">Arus</text>
</g>
</svg>
